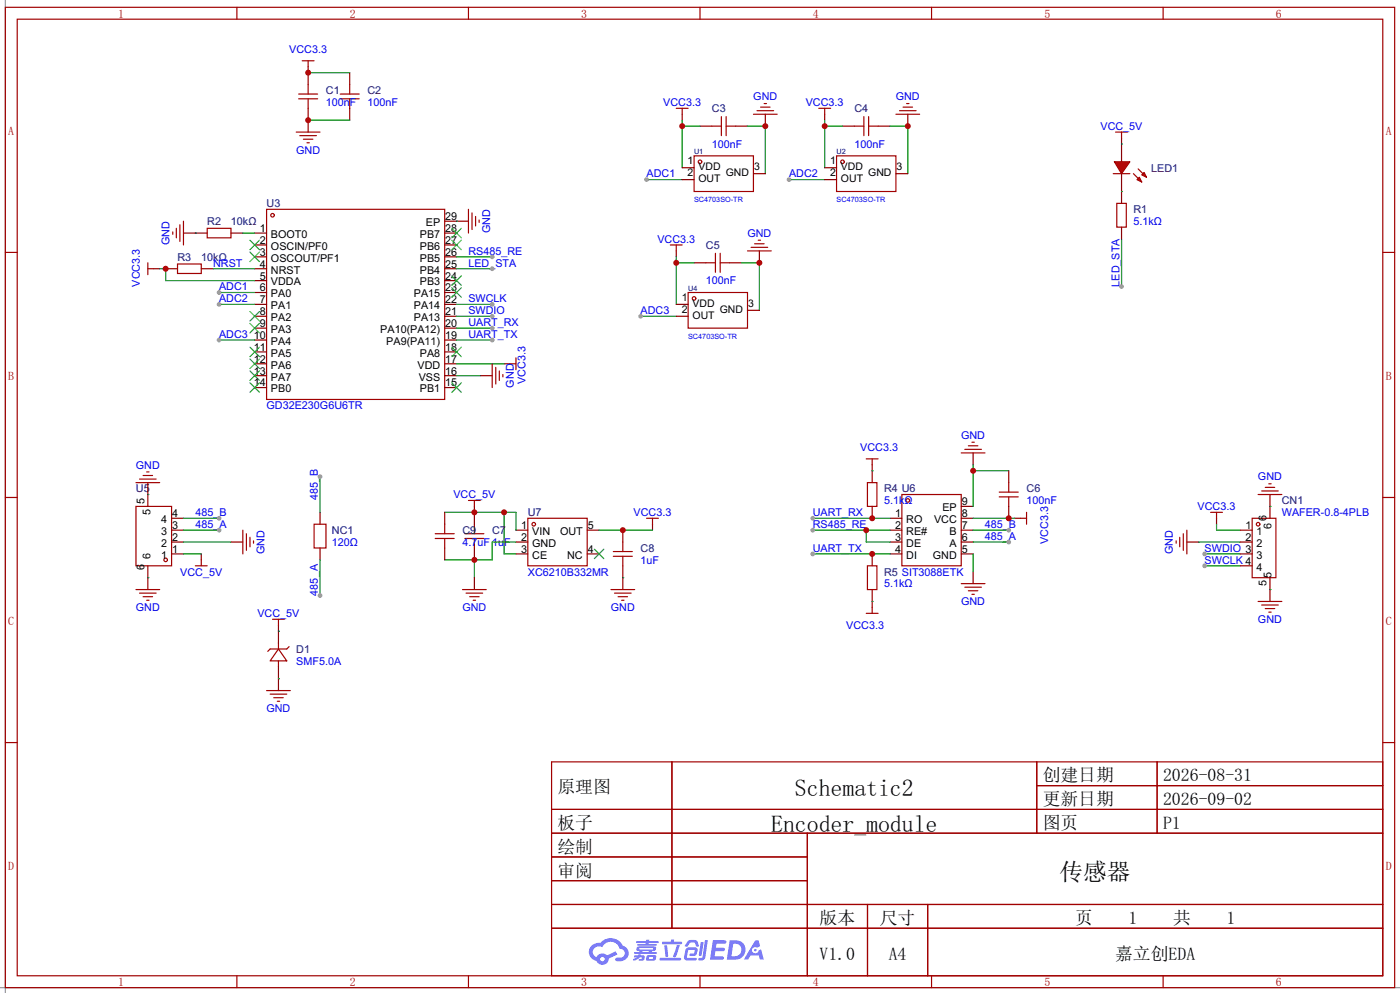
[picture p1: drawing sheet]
<svg xmlns="http://www.w3.org/2000/svg" width="299mm" height="212mm" viewBox="0 0 299 212" stroke-linecap="round" stroke-linejoin="round" font-family="sans-serif">
<path d="M1.1 0v212.3M0 211.1h299.5" fill="none" stroke="#999" stroke-width=".25"/>
<g fill="none" stroke="#a10000" stroke-width=".25">
<path d="M1.1 1.6h297.2v209.5h-297.2zM3.7 4.1h292.1v204.5h-292.1zM50.7 1.6v2.5M100.2 1.6v2.5M149.7 1.6v2.5M199.3 1.6v2.5M248.8 1.6v2.5M1.1 54h2.6M295.8 54h2.5M1.1 106.3h2.6M295.8 106.3h2.5M1.1 158.7h2.6"/>
<path d="M295.8 158.7h2.5M118 162.9h177.8v45.7h-177.8zM118 173h177.8M118 178.1h177.8M143.7 162.9v35.5M172.7 178.1v30.5M221.8 162.9v15.2M221.8 167.9h74M247.5 162.9v15.2M118 183.2h54.7M118 193.3h177.8M118 188.3h54.7"/>
<path d="M118 198.4h177.8M185.6 193.3v15.3M198.4 193.3v15.3M50.7 208.6v2.5M100.2 208.6v2.5M149.7 208.6v2.5M199.3 208.6v2.5M248.8 208.6v2.5"/>
</g>
<g fill="#5487ff">
<path d="M152.5 201h2.2a.49 .49 0 0 1 .7 .4 .49 .49 0 0 1-.7 .3h-1.4l-.2 .9h1.6a.37 .37 0 0 1 .4 .4 .37 .37 0 0 1-.4 .3h-1.7l-.2 1.1h1.4a.48 .48 0 0 1 .7 .4l-.4 .3h-2.6z"/>
<path d="M161.5 201h.8l.3 1.3-.6 .3a.72 .72 0 0 0-1.1 .2 .72 .72 0 0 0 .3 1 .72 .72 0 0 0 1-.4l.1-.2 .5-.3 .6 2.2h-.8l-.3-.9h-1.8l-.5 .9h-.9z"/>
<path d="M149.9 201.4h.6l-.4 2.7a.31 .31 0 0 1-.3 .3 .31 .31 0 0 1-.3-.3z"/>
<path d="M150.8 200.9h.6l-.5 3.7a.97 .97 0 0 1-1.5 .5l.1-.3 .6-.1 .2-.1z"/>
<path d="M147.1 201.2l.5-.3 1.3 .1 .3 .4 .3 .8-.6 .1-.3-.8h-.8h-.2l-.6 .8h-.5z"/>
<path d="M146.8 202.8l.6-.3h1.3l.4 .2a1.51 1.51 0 0 1-.4 1.6l-1 .1a.27 .27 0 0 1-.2-.4 .27 .27 0 0 1 .3-.2h.6l.2-.8-1.4 .1-.3 1.6 1.9 .1a.28 .28 0 0 1 .2 .3 .28 .28 0 0 1-.3 .2h-1.9l-.4-.3-.1-.4z"/>
<path d="M141.1 204.7h4.3a.28 .28 0 0 1 .3 .3 .28 .28 0 0 1-.3 .3h-4.2l-.1-.1z"/>
<path d="M144.8 202h.6l-.5 1.6a1.01 1.01 0 0 1-.6 1l-.3-.2z"/>
<path d="M142.1 202.1h.6l.2 2.2-.2 .3-.4-.2z"/>
<path d="M141.7 201.3h1.8l.2-.5h.5l-.1 .5h1.5a.27 .27 0 0 1 .3 .3 .27 .27 0 0 1-.3 .2h-3.8l-.2-.1z"/>
<path d="M135.7 204.2h.8v-.2h.6l-.1 .2h.8l.1 .4-.1 .6-1.1 .2v-.4l.6-.1v-.2l-.4-.1-.5 .5-.8 .3-.2-.4 .8-.4h-.6z"/>
<path d="M136.1 201.2h2.1l.1-.3h.6l-.1 .3h1.9l.2 .2-.2 .2h-1.9l-.1 .2h1.6l.2 .2-.2 .1h-3.9l-.1-.3h1.8v-.2h-1.9z"/>
<path d="M156.1 201l-.6 4.1h1.4a2.14 2.14 0 0 0 2.6-2.1 2.14 2.14 0 0 0-2.7-2zM156.8 201.7a1.41 1.41 0 0 1 1.8 1.4 1.41 1.41 0 0 1-1.9 1.3h-.3z"/>
<path d="M136.3 202.5l-.2 .6 .6 .2 .1 .2h-1.1v.4h4.6l.2-.2-.1-.2h-1l.1-.1a.66 .66 0 0 0 .7-.3 .66 .66 0 0 0 0-.8h-3.5zM136.8 202.7h2.9l-.1 .3h-2.8zM137.4 203.3h1.4l-.1 .2h-1.2z"/>
<path d="M138.4 204.3l-.2 .9a2.27 2.27 0 0 0 1.8 .1l.2-.1a.84 .84 0 0 0 0-1l-1.4-.1zM138.9 204.6l.7-.1 .1 .3-.2 .2h-.7z"/>
<path d="M126.6 202.1a1.91 1.91 0 0 0-.5 2 1.91 1.91 0 0 0 1.5 1.3 1.35 1.35 0 0 0 1.5 .8 1.35 1.35 0 0 0 1.1-1.3l1.9-.9-.4-.6-1.8 .8a1.41 1.41 0 0 0-2.3 .4 1.25 1.25 0 0 1-.6-1.8 1.25 1.25 0 0 1 1.8-.3 2.01 2.01 0 0 1 2-1.2 2.01 2.01 0 0 1 1.8 1.5 .95 .95 0 0 1 1.1 .9 .95 .95 0 0 1-1 1h-.6a.39 .39 0 0 0-.5 .3 .39 .39 0 0 0 .4 .5 1.82 1.82 0 0 0 2.1-.7 1.82 1.82 0 0 0-.1-2.2l-.8-.5a2.86 2.86 0 0 0-4.8-.6l-1.1 .2zM128.4 205a.5 .5 0 0 1 1 0 .5 .5 0 0 1-1 0z"/>
<circle cx="161.6" cy="203.1" r=".27"/>
</g>
<g fill="none" stroke="#870000" stroke-width=".25">
<path d="M65.9 14.3v1.2M145.9 24.4v1.3M176.4 24.4v1.3M239.9 29.5v1.3M32.9 57.4h1.3M144.7 53.6v1.3M107.8 77.8h1.3M186.6 99.4v1.2M43.1 118.4v1.3M101.5 108.2v1.3M110.4 113.3h2.5M110.4 118.4h2.5"/>
<path d="M110.4 115.9h2.5M125.6 113.3h2.5M125.6 118.4h2.5M139.6 112.1v1.2M217 110.8h1.3M260.2 110.8v1.3M59.6 133.6v1.3M186.6 128.6v1.2"/>
</g>
<path d="M127.1 117.4l2.1 2M129.2 117.4l-2.1 2" fill="none" stroke="#3c3" stroke-width=".25"/>
<g fill="none" stroke="#a10000" stroke-width=".25">
<path d="M64.6 13h2.6M65.9 13v1.3M144.7 23.2h2.5M145.9 23.2v1.2M175.1 23.2h2.6M176.4 23.2v1.2M238.6 28.2h2.6M239.9 28.2v1.3M31.6 56.2v2.5M31.6 57.4h1.3M143.4 52.4h2.5M144.7 52.4v1.2"/>
<path d="M109.1 77.8h1.3M110.4 76.5v2.5M185.3 98.1h2.5M186.6 98.1v1.3M43.1 119.7v1.2M100.2 107h2.5M101.5 107v1.2M112.9 110.8h12.7v10.1h-12.7zM138.3 110.8h2.5M139.6 110.8v1.3M218.3 110.8h1.3M219.6 109.5v2.6"/>
<path d="M259 109.5h2.5M260.2 109.5v1.3M41.8 120.9h2.5M58.3 132.4h2.5M59.6 132.4v1.2M185.3 131.1h2.5M186.6 129.8v1.3"/>
<circle cx="114.2" cy="112.1" r=".38"/>
</g>
<path d="M95.1 109.5h15.3v3.8M107.8 109.5v8.9h2.6M128.1 113.3h11.5" fill="none" stroke="#008700" stroke-width=".25"/>
<circle cx="107.8" cy="109.5" r=".63" fill="#c00"/>
<path d="M131.2 118.9h4.1M131.2 117.9h4.1M133.2 115.9v2" fill="none" stroke="#a10000" stroke-width=".25"/>
<path d="M133.2 113.3v2.6M133.2 120.9v2.6" fill="none" stroke="#870000" stroke-width=".25"/>
<circle cx="133.2" cy="113.3" r=".63" fill="#c00"/>
<path d="M99.4 115.1h4.1M99.4 114.1h4.1M101.5 112.1v2M133.2 118.9v2" fill="none" stroke="#a10000" stroke-width=".25"/>
<path d="M101.5 109.5v2.6M101.5 117.1v2.6" fill="none" stroke="#870000" stroke-width=".25"/>
<circle cx="101.5" cy="109.5" r=".63" fill="#c00"/>
<path d="M101.5 115.1v2" fill="none" stroke="#a10000" stroke-width=".25"/>
<path d="M101.5 119.7v3.8M110.4 115.9h-5.1v3.8h-10.2" fill="none" stroke="#008700" stroke-width=".25"/>
<circle cx="101.5" cy="119.7" r=".63" fill="#c00"/>
<g fill="none" stroke="#870000" stroke-width=".25">
<path d="M35.4 57.4h2.6M41.8 49.8h2.5M43.1 57.4h2.5M49.4 49.8h2.5M190.4 110.8h2.5M190.4 113.3h2.5M190.4 115.9h2.5M190.4 118.4h2.5M205.6 110.8h2.6M205.6 113.3h2.6M205.6 115.9h2.6M205.6 118.4h2.6"/>
<path d="M205.6 108.2h2.6M101.5 123.5v2.5M133.2 123.5v2.5"/>
</g>
<g fill="none" stroke="#a10000" stroke-width=".25">
<path d="M38 56.4h5.1v2.1h-5.1zM44.3 48.8h5.1v2h-5.1zM192.9 105.7h12.7v15.2h-12.7zM98.9 126h5.1M99.7 126.8h3.6M100.5 127.5h2M101.2 128.3h.5M130.7 126h5.1M131.4 126.8h3.6M132.2 127.5h2M133 128.3h.5"/>
<circle cx="194.2" cy="107" r=".38"/>
</g>
<path d="M173.9 113.3h16.5M185.3 113.3v2.6h5.1M133.2 123.5h.1" fill="none" stroke="#008700" stroke-width=".25"/>
<circle cx="185.3" cy="113.3" r=".63" fill="#c00"/>
<circle cx="173.9" cy="113.3" r=".51" fill="#999"/>
<path d="M173.9 110.8h16.5" fill="none" stroke="#008700" stroke-width=".25"/>
<circle cx="173.9" cy="110.8" r=".51" fill="#999"/>
<path d="M173.9 118.4h16.5" fill="none" stroke="#008700" stroke-width=".25"/>
<circle cx="173.9" cy="118.4" r=".51" fill="#999"/>
<path d="M208.2 96.8v2.6" fill="none" stroke="#870000" stroke-width=".25"/>
<path d="M205.6 96.8h5.1M206.4 96.1h3.5M207.1 95.3h2.1M207.9 94.5h.5" fill="none" stroke="#a10000" stroke-width=".25"/>
<path d="M208.2 99.4v8.8M208.2 100.6h7.6" fill="none" stroke="#008700" stroke-width=".25"/>
<circle cx="208.2" cy="100.6" r=".63" fill="#c00"/>
<path d="M208.2 113.3h7.6" fill="none" stroke="#008700" stroke-width=".25"/>
<circle cx="215.8" cy="113.3" r=".51" fill="#999"/>
<path d="M208.2 115.9h7.6" fill="none" stroke="#008700" stroke-width=".25"/>
<circle cx="215.8" cy="115.9" r=".51" fill="#999"/>
<path d="M208.2 122.2v2.6" fill="none" stroke="#870000" stroke-width=".25"/>
<path d="M205.6 124.8h5.1M206.4 125.5h3.5M207.1 126.3h2.1M207.9 127h.5" fill="none" stroke="#a10000" stroke-width=".25"/>
<path d="M239.9 51.1v10.2M208.2 118.4v3.8M208.2 110.8h8.8" fill="none" stroke="#008700" stroke-width=".25"/>
<circle cx="239.9" cy="61.3" r=".51" fill="#999"/>
<path d="M186.6 118.4v2.5" fill="none" stroke="#870000" stroke-width=".25"/>
<circle cx="186.6" cy="118.4" r=".63" fill="#c00"/>
<path d="M186.6 100.6v2.6M186.6 108.2v2.6M186.6 126v2.6" fill="none" stroke="#870000" stroke-width=".25"/>
<path d="M185.5 120.9h2.1v5.1h-2.1z" fill="none" stroke="#a10000" stroke-width=".25"/>
<circle cx="186.6" cy="110.8" r=".63" fill="#c00"/>
<path d="M238.9 43.5h2v5.1h-2zM185.5 103.2h2.1v5h-2.1z" fill="none" stroke="#a10000" stroke-width=".25"/>
<path d="M239.9 40.9v2.6M239.9 48.6v2.5" fill="none" stroke="#870000" stroke-width=".25"/>
<path d="M257.7 120.9h7.6" fill="none" stroke="#008700" stroke-width=".25"/>
<circle cx="257.7" cy="120.9" r=".51" fill="#999"/>
<path d="M257.7 118.4h7.6" fill="none" stroke="#008700" stroke-width=".25"/>
<circle cx="257.7" cy="118.4" r=".51" fill="#999"/>
<path d="M31.6 105.7h.1M39.2 115.9h10.2M39.2 118.4h3.9M39.2 110.8h7.7M256.4 115.9h8.9M260.2 112.1v1.2h5.1M31.6 123.5h.1" fill="none" stroke="#008700" stroke-width=".25"/>
<path d="M31.6 103.2v5M36.7 115.9h2.5M36.7 118.4h2.5M36.7 113.3h2.5M36.7 110.8h2.5M49.4 115.9h2.5M253.9 115.9h2.5M271.7 105.7v2.5M31.6 120.9v5.1M271.7 126v2.6" fill="none" stroke="#870000" stroke-width=".25"/>
<g fill="none" stroke="#a10000" stroke-width=".25">
<path d="M29.1 108.2h7.6v12.7h-7.6zM29.1 103.2h5.1M29.8 102.4h3.6M30.6 101.6h2M31.4 100.9h.5M51.9 113.3v5.1M52.7 114.1v3.5M53.5 114.8v2.1M54.2 115.6v.5M251.6 115.6v.5M252.3 114.8v2.1M253.1 114.1v3.5"/>
<path d="M253.9 113.3v5.1M269.1 105.7h5.1M269.9 104.9h3.5M270.6 104.2h2.1M271.4 103.4h.5M29.1 126h5.1M29.8 126.8h3.6M30.6 127.5h2M31.4 128.3h.5M269.1 128.6h5.1M269.9 129.3h3.5M270.6 130.1h2.1"/>
<path d="M271.4 130.8h.5"/>
<circle cx="35.4" cy="119.7" r=".38"/>
</g>
<circle cx="46.9" cy="110.8" r=".51" fill="#999"/>
<path d="M39.2 113.3h7.7" fill="none" stroke="#008700" stroke-width=".25"/>
<circle cx="46.9" cy="113.3" r=".51" fill="#999"/>
<path d="M67.2 112.1h2.5v5h-2.5z" fill="none" stroke="#a10000" stroke-width=".25"/>
<path d="M68.5 109.5v2.6M68.5 117.1v2.6" fill="none" stroke="#870000" stroke-width=".25"/>
<path d="M68.5 101.9v7.6" fill="none" stroke="#008700" stroke-width=".25"/>
<circle cx="68.5" cy="101.9" r=".51" fill="#999"/>
<path d="M68.5 119.7v7.6" fill="none" stroke="#008700" stroke-width=".25"/>
<circle cx="68.5" cy="127.3" r=".51" fill="#999"/>
<path d="M74.8 18.1v2M72.8 20.1h4M72.8 21.1h4M74.8 21.1v2.1M213.7 105.2h4.1M215.8 103.2v2M215.8 106.2v2" fill="none" stroke="#a10000" stroke-width=".25"/>
<path d="M74.8 15.5v2.6M74.8 23.2v2.5M215.8 100.6v2.6M215.8 108.2v2.6" fill="none" stroke="#870000" stroke-width=".25"/>
<circle cx="215.8" cy="110.8" r=".63" fill="#c00"/>
<g fill="none" stroke="#a10000" stroke-width=".25">
<path d="M65.9 18.1v2M63.9 20.1h4M63.9 21.1h4M65.9 21.1v2.1M152.3 27h2M154.3 24.9v4.1M155.3 27h2.1M155.3 24.9v4.1M182.8 27h2M184.8 24.9v4.1M185.8 27h2M185.8 24.9v4.1"/>
<path d="M151 56.2h2M153 54.1v4.1M154.1 56.2h2M154.1 54.1v4.1M213.7 106.2h4.1"/>
</g>
<path d="M65.9 15.5v2.6M65.9 23.2v2.5M149.7 27h2.6M157.4 27h2.5M180.2 27h2.6M187.8 27h2.6M148.5 56.2h2.5M156.1 56.2h2.5" fill="none" stroke="#870000" stroke-width=".25"/>
<path d="M144.7 54.9v10.2M144.7 56.2h3.8" fill="none" stroke="#008700" stroke-width=".25"/>
<circle cx="144.7" cy="56.2" r=".63" fill="#c00"/>
<path d="M145.9 25.7v10.2M145.9 27h3.8" fill="none" stroke="#008700" stroke-width=".25"/>
<circle cx="145.9" cy="27" r=".63" fill="#c00"/>
<path d="M176.4 27h3.8M176.4 25.7v10.2" fill="none" stroke="#008700" stroke-width=".25"/>
<circle cx="176.4" cy="27" r=".63" fill="#c00"/>
<path d="M163.7 24.4v2.6M194.2 24.4v2.6M162.4 53.6v2.6" fill="none" stroke="#870000" stroke-width=".25"/>
<path d="M161.2 24.4h5M161.9 23.7h3.6M162.7 22.9h2M163.4 22.1h.6M191.6 24.4h5.1M192.4 23.7h3.6M193.2 22.9h2M193.9 22.1h.5M159.9 53.6h5.1M160.7 52.9h3.5M161.4 52.1h2M162.2 51.3h.5" fill="none" stroke="#a10000" stroke-width=".25"/>
<path d="M159.9 27h3.8v10.1" fill="none" stroke="#008700" stroke-width=".25"/>
<circle cx="163.7" cy="27" r=".63" fill="#c00"/>
<path d="M158.6 56.2h3.8v10.1" fill="none" stroke="#008700" stroke-width=".25"/>
<circle cx="162.4" cy="56.2" r=".63" fill="#c00"/>
<path d="M190.4 27h3.8v10.1" fill="none" stroke="#008700" stroke-width=".25"/>
<circle cx="194.2" cy="27" r=".63" fill="#c00"/>
<g fill="none" stroke="#a10000" stroke-width=".25">
<path d="M267.8 110.8h5.1v12.7h-5.1z"/>
<circle cx="269.1" cy="112.1" r=".38"/>
</g>
<path d="M265.3 113.3h2.5M265.3 115.9h2.5M265.3 118.4h2.5M271.7 108.2v2.6M265.3 120.9h2.5M271.7 123.5v2.5" fill="none" stroke="#870000" stroke-width=".25"/>
<path d="M138.3 38.4h7.6" fill="none" stroke="#008700" stroke-width=".25"/>
<circle cx="138.3" cy="38.4" r=".51" fill="#999"/>
<path d="M137 67.6h7.7" fill="none" stroke="#008700" stroke-width=".25"/>
<circle cx="137" cy="67.6" r=".51" fill="#999"/>
<path d="M168.8 38.4h7.6" fill="none" stroke="#008700" stroke-width=".25"/>
<circle cx="168.8" cy="38.4" r=".51" fill="#999"/>
<path d="M65.9 15.5h8.9M271.7 108.2h.1M271.7 126h.1" fill="none" stroke="#008700" stroke-width=".25"/>
<path d="M65.9 25.7v2.5M59.6 145.1v2.5" fill="none" stroke="#870000" stroke-width=".25"/>
<path d="M63.4 28.2h5.1M64.1 29h3.6M64.9 29.8h2M65.7 30.5h.5M57 147.6h5.1M57.8 148.4h3.5M58.5 149.1h2.1M59.3 149.9h.5" fill="none" stroke="#a10000" stroke-width=".25"/>
<circle cx="65.9" cy="15.5" r=".63" fill="#c00"/>
<path d="M65.9 25.7h8.9" fill="none" stroke="#008700" stroke-width=".25"/>
<circle cx="65.9" cy="25.7" r=".63" fill="#c00"/>
<g fill="none" stroke="#a10000" stroke-width=".25">
<path d="M148.5 33.3h12.7v7.6h-12.7zM178.9 33.3h12.7v7.6h-12.7zM57 44.7h38.1v40.7h-38.1zM147.2 62.5h12.7v7.6h-12.7zM59.6 138.7l1.7 2.6h-3.5zM59.6 137.5v1.2M61.8 138.2l-.5 .5h-3.5l-.5 .5M59.6 141.3v1.2"/>
<circle cx="149.7" cy="34.6" r=".38"/>
<circle cx="180.2" cy="34.6" r=".38"/>
<circle cx="58.3" cy="46" r=".38"/>
<circle cx="148.5" cy="63.8" r=".38"/>
</g>
<g fill="none" stroke="#870000" stroke-width=".25">
<path d="M145.9 35.9h2.6M145.9 38.4h2.6M161.2 37.1h2.5M176.4 35.9h2.5M176.4 38.4h2.5M191.6 37.1h2.6M54.5 49.8h2.5M54.5 52.4h2.5M54.5 54.9h2.5M54.5 57.4h2.5M54.5 60h2.5M95.1 49.8h2.6"/>
<path d="M95.1 52.4h2.6M95.1 54.9h2.6M95.1 57.4h2.6M95.1 60h2.6M95.1 47.3h2.6M54.5 62.5h2.5M54.5 65.1h2.5M54.5 67.6h2.5M54.5 70.1h2.5M54.5 72.7h2.5M54.5 75.2h2.5M54.5 77.8h2.5"/>
<path d="M95.1 62.5h2.6M95.1 65.1h2.6M95.1 67.6h2.6M95.1 70.1h2.6M95.1 72.7h2.6M95.1 75.2h2.6M95.1 77.8h2.6M144.7 65.1h2.5M144.7 67.6h2.5M159.9 66.3h2.5M54.5 80.3h2.5M54.5 82.8h2.5"/>
<path d="M95.1 80.3h2.6M95.1 82.8h2.6M59.6 134.9v2.6M59.6 142.5v2.6"/>
</g>
<g fill="none" stroke="#3c3" stroke-width=".25">
<path d="M53.5 51.3l2 2.1M53.5 53.9l2 2M55.5 51.3l-2 2.1M55.5 53.9l-2 2M96.6 59l2.1 2M96.6 51.3l2.1 2.1M96.6 48.8l2.1 2M98.7 59l-2.1 2M98.7 51.3l-2.1 2.1M98.7 48.8l-2.1 2M53.5 66.6l2 2M53.5 69.1l2 2.1"/>
<path d="M53.5 74.2l2 2M53.5 76.7l2 2.1M53.5 79.3l2 2M55.5 66.6l-2 2M55.5 69.1l-2 2.1M55.5 74.2l-2 2M55.5 76.7l-2 2.1M55.5 79.3l-2 2M96.6 74.2l2.1 2M96.6 61.5l2.1 2M98.7 74.2l-2.1 2M98.7 61.5l-2.1 2"/>
<path d="M53.5 81.8l2 2.1M55.5 81.8l-2 2.1M96.6 81.8l2.1 2.1M98.7 81.8l-2.1 2.1"/>
</g>
<path d="M46.9 62.5h7.6M59.6 134.9h.1M59.6 145.1h.1" fill="none" stroke="#008700" stroke-width=".25"/>
<circle cx="46.9" cy="62.5" r=".51" fill="#999"/>
<path d="M46.9 65.1h7.6" fill="none" stroke="#008700" stroke-width=".25"/>
<circle cx="46.9" cy="65.1" r=".51" fill="#999"/>
<path d="M46.9 72.7h7.6" fill="none" stroke="#008700" stroke-width=".25"/>
<circle cx="46.9" cy="72.7" r=".51" fill="#999"/>
<path d="M97.7 72.7h7.6" fill="none" stroke="#008700" stroke-width=".25"/>
<circle cx="105.3" cy="72.7" r=".51" fill="#999"/>
<path d="M97.7 70.1h7.6" fill="none" stroke="#008700" stroke-width=".25"/>
<circle cx="105.3" cy="70.1" r=".51" fill="#999"/>
<path d="M97.7 54.9h7.6" fill="none" stroke="#008700" stroke-width=".25"/>
<circle cx="105.3" cy="54.9" r=".51" fill="#999"/>
<path d="M97.7 57.4h7.6" fill="none" stroke="#008700" stroke-width=".25"/>
<circle cx="105.3" cy="57.4" r=".51" fill="#999"/>
<path d="M97.7 67.6h7.6" fill="none" stroke="#008700" stroke-width=".25"/>
<circle cx="105.3" cy="67.6" r=".51" fill="#999"/>
<path d="M97.7 65.1h7.6" fill="none" stroke="#008700" stroke-width=".25"/>
<circle cx="105.3" cy="65.1" r=".51" fill="#999"/>
<path d="M34.2 57.4h1.2v2.6h19.1M41.8 49.8h.1M45.6 57.4h8.9M51.9 49.8h2.6" fill="none" stroke="#008700" stroke-width=".25"/>
<path d="M39.2 49.8h2.6" fill="none" stroke="#870000" stroke-width=".25"/>
<path d="M37 49.6v.5M37.7 48.8v2M38.5 48v3.6M39.2 47.3v5.1" fill="none" stroke="#a10000" stroke-width=".25"/>
<circle cx="35.4" cy="57.4" r=".63" fill="#c00"/>
<path d="M97.7 47.3h.1M97.7 77.8h10.1M97.7 80.3h5M186.6 100.6h.1M186.6 128.6h.1" fill="none" stroke="#008700" stroke-width=".25"/>
<path d="M239.9 30.8v3.8M239.9 37.1v3.8M97.7 47.3h2.5M102.7 80.3h2.6" fill="none" stroke="#870000" stroke-width=".25"/>
<path d="M238.1 37.1h3.6M100.2 44.7v5.1M101 45.5v3.6M101.7 46.3v2M102.5 47v.5M105.3 77.8v5M106 78.5v3.6M106.8 79.3v2M107.6 80v.6" fill="none" stroke="#a10000" stroke-width=".25"/>
<g fill="#f00" stroke="#a10000" stroke-width=".25">
<path d="M238.4 34.6h3.3l-1.8 2.5z"/>
<path d="M244.7 36.9l.5 1-1-.5z"/>
<path d="M243.2 38.4l.5-.5 .5 1z"/>
</g>
<path d="M242.4 37.1l1.1 1M243.5 36.1l1 1M93.1 115.1h4.1M93.1 114.1h4.1M95.1 112.1v2M95.1 115.1v2" fill="none" stroke="#a10000" stroke-width=".25"/>
<path d="M239.9 30.8h.1M239.9 40.9h.1" fill="none" stroke="#008700" stroke-width=".25"/>
<path d="M95.1 109.5v2.6M95.1 117.1v2.6" fill="none" stroke="#870000" stroke-width=".25"/>
<g font-size="5.1">
<text x="170" y="170.2">Schematic2</text>
<text x="165" y="177.8">Encoder_module</text>
<text x="226.6" y="188">传感器</text>
</g>
<g font-size="3.8">
<text x="223" y="167">创建日期</text>
<text x="248.8" y="167">2026-08-31</text>
<text x="119.3" y="169.6">原理图</text>
<text x="223" y="172.1">更新日期</text>
<text x="248.8" y="172.1">2026-09-02</text>
<text x="119.3" y="177.2">板子</text>
<text x="223" y="177.2">图页</text>
<text x="248.8" y="177.2">P1</text>
<text x="119.3" y="182.3">绘制</text>
<text x="119.3" y="187.4">审阅</text>
<text x="175.3" y="197.5">版本</text>
<text x="188.2" y="197.5">尺寸</text>
<text x="230" y="197.5">页</text>
<text x="241.4" y="197.5">1</text>
<text x="250.9" y="197.5">共</text>
<text x="262.4" y="197.5">1</text>
<text x="175.3" y="205.1">V1.0</text>
<text x="190.1" y="205.1">A4</text>
<text x="238.5" y="205.1">嘉立创EDA</text>
</g>
<g font-size="2.5" fill="#a00000">
<text x="25.3" y="3.8">1</text>
<text x="74.8" y="3.8">2</text>
<text x="124.3" y="3.8">3</text>
<text x="173.9" y="3.8">4</text>
<text x="223.4" y="3.8">5</text>
<text x="272.9" y="3.8">6</text>
<text x="1.8" y="28.8">A</text>
<text x="296.4" y="28.8">A</text>
<text x="1.8" y="81.2">B</text>
<text x="296.4" y="81.2">B</text>
<text x="1.8" y="133.5">C</text>
<text x="296.4" y="133.5">C</text>
<text x="1.8" y="185.9">D</text>
<text x="296.4" y="185.9">D</text>
<text x="25.3" y="210.9">1</text>
<text x="74.8" y="210.9">2</text>
<text x="124.3" y="210.9">3</text>
<text x="173.9" y="210.9">4</text>
<text x="223.4" y="210.9">5</text>
<text x="272.9" y="210.9">6</text>
</g>
<g font-size="2.3" fill="#00f">
<text x="61.9" y="11.3">VCC3.3</text>
<text x="69.7" y="22.7">100nF</text>
<text x="78.6" y="22.7">100nF</text>
<text x="141.9" y="22.7">VCC3.3</text>
<text x="161.1" y="21.4">GND</text>
<text x="172.4" y="22.7">VCC3.3</text>
<text x="191.6" y="21.4">GND</text>
<text x="235.4" y="27.8">VCC_5V</text>
<text x="63.3" y="32.9">GND</text>
<text x="152.3" y="31.6">100nF</text>
<text x="182.8" y="31.6">100nF</text>
<text x="138.3" y="37.9">ADC1</text>
<text x="168.8" y="37.9">ADC2</text>
<text x="36.2" y="52.4" transform="rotate(-90 36.2 52.4)">GND</text>
<text x="104.8" y="49.8" transform="rotate(-90 104.8 49.8)">GND</text>
<text x="140.6" y="51.9">VCC3.3</text>
<text x="159.9" y="50.6">GND</text>
<text x="242.4" y="48.1">5.1kΩ</text>
<text x="45.6" y="57">NRST</text>
<text x="100.2" y="54.4">RS485_RE</text>
<text x="100.2" y="57">LED_STA</text>
<text x="29.9" y="61.3" transform="rotate(-90 29.9 61.3)">VCC3.3</text>
<text x="46.9" y="62.1">ADC1</text>
<text x="46.9" y="64.6">ADC2</text>
<text x="100.2" y="64.6">SWCLK</text>
<text x="151" y="60.8">100nF</text>
<text x="239.4" y="61.3" transform="rotate(-90 239.4 61.3)">LED_STA</text>
<text x="100.2" y="69.7">UART_RX</text>
<text x="100.2" y="67.1">SWDIO</text>
<text x="137" y="67.1">ADC3</text>
<text x="46.9" y="72.2">ADC3</text>
<text x="100.2" y="72.2">UART_TX</text>
<text x="109.9" y="82.9" transform="rotate(-90 109.9 82.9)">GND</text>
<text x="112.4" y="82" transform="rotate(-90 112.4 82)">VCC3.3</text>
<text x="57" y="87.5">GD32E230G6U6TR</text>
<text x="205.6" y="93.8">GND</text>
<text x="29.1" y="100.2">GND</text>
<text x="184" y="96.4">VCC3.3</text>
<text x="68" y="107" transform="rotate(-90 68 107)">485_B</text>
<text x="97" y="106.5">VCC_5V</text>
<text x="189.1" y="107.8">5.1kΩ</text>
<text x="219.6" y="107.8">100nF</text>
<text x="269.1" y="102.7">GND</text>
<text x="41.8" y="110.3">485_B</text>
<text x="41.8" y="112.9">485_A</text>
<text x="135.5" y="110.3">VCC3.3</text>
<text x="173.9" y="112.9">RS485_RE</text>
<text x="173.9" y="110.3">UART_RX</text>
<text x="210.7" y="112.9">485_B</text>
<text x="256.2" y="109.1">VCC3.3</text>
<text x="274.2" y="110.3">WAFER-0.8-4PLB</text>
<text x="56.6" y="118.4" transform="rotate(-90 56.6 118.4)">GND</text>
<text x="71" y="116.7">120Ω</text>
<text x="98.9" y="116.7">4.7uF</text>
<text x="105.3" y="116.7">1uF</text>
<text x="173.9" y="117.9">UART_TX</text>
<text x="210.7" y="115.4">485_A</text>
<text x="224.2" y="116.3" transform="rotate(-90 224.2 116.3)">VCC3.3</text>
<text x="250.9" y="118.4" transform="rotate(-90 250.9 118.4)">GND</text>
<text x="257.7" y="117.9">SWDIO 3</text>
<text x="38.6" y="123">VCC_5V</text>
<text x="112.9" y="123">XC6210B332MR</text>
<text x="137" y="120.5">1uF</text>
<text x="189.1" y="125.6">5.1kΩ</text>
<text x="257.7" y="120.5">SWCLK 4</text>
<text x="29.1" y="130.6">GND</text>
<text x="55.1" y="131.9">VCC_5V</text>
<text x="68" y="127.3" transform="rotate(-90 68 127.3)">485_A</text>
<text x="98.9" y="130.6">GND</text>
<text x="130.7" y="130.6">GND</text>
<text x="205.6" y="129.4">GND</text>
<text x="181" y="134.5">VCC3.3</text>
<text x="269.1" y="133.2">GND</text>
<text x="63.4" y="142.1">SMF5.0A</text>
<text x="57" y="152.2">GND</text>
</g>
<g font-size="2.3" fill="#000080">
<text x="69.7" y="20.2">C1</text>
<text x="78.6" y="20.2">C2</text>
<text x="152.3" y="24">C3</text>
<text x="182.8" y="24">C4</text>
<text x="246.3" y="36.7">LED1</text>
<text x="57" y="44.3">U3</text>
<text x="242.4" y="45.6">R1</text>
<text x="44.3" y="48.1">R2</text>
<text x="49.4" y="48.1">10kΩ</text>
<text x="151" y="53.2">C5</text>
<text x="38" y="55.7">R3</text>
<text x="43.1" y="55.7">10kΩ</text>
<text x="29.1" y="105.2">U5</text>
<text x="189.1" y="105.2">R4 U6</text>
<text x="219.6" y="105.2">C6</text>
<text x="274.2" y="107.8">CN1</text>
<text x="112.9" y="110.3">U7</text>
<text x="71" y="114.1">NC1</text>
<text x="98.9" y="114.1">C9</text>
<text x="105.3" y="114.1">C7</text>
<text x="137" y="117.9">C8</text>
<text x="189.1" y="123">R5 SIT3088ETK</text>
<text x="63.4" y="139.5">D1</text>
</g>
<g font-size="2.3">
<text x="95.2" y="47.1">29</text>
<text x="55.6" y="49.6">1</text>
<text x="55.6" y="52.1">2</text>
<text x="58" y="50.9">BOOT0</text>
<text x="58" y="53.4">OSCIN/PF0</text>
<text x="89.8" y="53.4">PB6</text>
<text x="89.8" y="50.9">PB7</text>
<text x="91.1" y="48.3">EP</text>
<text x="95.2" y="52.1">27</text>
<text x="95.2" y="49.6">28</text>
<text x="55.6" y="54.7">3</text>
<text x="55.6" y="57.2">4</text>
<text x="55.6" y="59.8">5</text>
<text x="58" y="55.9">OSCOUT/PF1</text>
<text x="58" y="58.5">NRST</text>
<text x="89.8" y="58.5">PB4</text>
<text x="89.8" y="55.9">PB5</text>
<text x="95.2" y="59.8">24</text>
<text x="95.2" y="57.2">25</text>
<text x="95.2" y="54.7">26</text>
<text x="55.6" y="62.3">6</text>
<text x="55.6" y="64.8">7</text>
<text x="58" y="61">VDDA</text>
<text x="58" y="63.6">PA0</text>
<text x="88.5" y="63.6">PA15</text>
<text x="89.8" y="61">PB3</text>
<text x="95.2" y="64.8">22</text>
<text x="95.2" y="62.3">23</text>
<text x="55.6" y="67.4">8</text>
<text x="55.6" y="69.9">9</text>
<text x="58" y="66.1">PA1</text>
<text x="58" y="68.6">PA2</text>
<text x="58" y="71.2">PA3</text>
<text x="81.3" y="71.2">PA10(PA12)</text>
<text x="88.5" y="68.6">PA13</text>
<text x="88.5" y="66.1">PA14</text>
<text x="95.2" y="69.9">20</text>
<text x="95.2" y="67.4">21</text>
<text x="54.3" y="72.5">10</text>
<text x="54.3" y="75">11</text>
<text x="54.3" y="77.5">12</text>
<text x="58" y="73.7">PA4</text>
<text x="58" y="76.3">PA5</text>
<text x="82.6" y="73.7">PA9(PA11)</text>
<text x="89.8" y="76.3">PA8</text>
<text x="95.2" y="77.5">17</text>
<text x="95.2" y="75">18</text>
<text x="95.2" y="72.5">19</text>
<text x="54.3" y="80.1">13</text>
<text x="54.3" y="82.6">14</text>
<text x="58" y="78.8">PA6</text>
<text x="58" y="81.3">PA7</text>
<text x="58" y="83.9">PB0</text>
<text x="89.3" y="78.8">VDD</text>
<text x="89.6" y="81.3">VSS</text>
<text x="89.8" y="83.9">PB1</text>
<text x="95.2" y="82.6">15</text>
<text x="95.2" y="80.1">16</text>
<text x="30.9" y="107.6" transform="rotate(-90 30.9 107.6)">5</text>
<text x="32.2" y="110" transform="rotate(-90 32.2 110)">5</text>
<text x="34.5" y="111.8">4</text>
<text x="36.8" y="113.1">3</text>
<text x="36.8" y="110.6">4</text>
<text x="111.5" y="113.1">1</text>
<text x="125.7" y="113.1">5</text>
<text x="191.5" y="110.6">1</text>
<text x="191.5" y="113.1">2</text>
<text x="193.9" y="111.8">RO</text>
<text x="199.8" y="111.8">VCC</text>
<text x="201.6" y="109.3">EP</text>
<text x="205.7" y="113.1">7</text>
<text x="205.7" y="110.6">8</text>
<text x="205.7" y="108">9</text>
<text x="266.4" y="113.1">1</text>
<text x="270.9" y="111.3" transform="rotate(-90 270.9 111.3)">6</text>
<text x="272" y="113.1" transform="rotate(-90 272 113.1)">6</text>
<text x="32.2" y="119.5" transform="rotate(-90 32.2 119.5)">6</text>
<text x="34.5" y="119.4">1</text>
<text x="34.5" y="116.9">2</text>
<text x="34.5" y="114.4">3</text>
<text x="36.8" y="118.2">1</text>
<text x="36.8" y="115.6">2</text>
<text x="111.5" y="118.2">3</text>
<text x="111.5" y="115.6">2</text>
<text x="113.8" y="119.4">CE</text>
<text x="113.8" y="116.9">GND</text>
<text x="113.8" y="114.4">VIN</text>
<text x="119.8" y="114.4">OUT</text>
<text x="121.3" y="119.4">NC</text>
<text x="125.7" y="118.2">4</text>
<text x="191.5" y="115.6">3</text>
<text x="191.5" y="118.2">4</text>
<text x="193.9" y="114.4">RE#</text>
<text x="193.9" y="116.9">DE</text>
<text x="193.9" y="119.4">DI</text>
<text x="199.5" y="119.4">GND</text>
<text x="203.1" y="116.9">A</text>
<text x="203.1" y="114.4">B</text>
<text x="205.7" y="118.2">5</text>
<text x="205.7" y="115.6">6</text>
<text x="266.4" y="115.6">2</text>
<text x="268.8" y="114.4">1</text>
<text x="268.8" y="116.9">2</text>
<text x="268.8" y="119.4">3</text>
<text x="30.9" y="121.9" transform="rotate(-90 30.9 121.9)">6</text>
<text x="268.8" y="122">4</text>
<text x="270.9" y="125.3" transform="rotate(-90 270.9 125.3)">5</text>
<text x="272" y="123.5" transform="rotate(-90 272 123.5)">5</text>
</g>
<g font-size="2.2">
<text x="147.1" y="35.2">1</text>
<text x="177.6" y="35.2">1</text>
<text x="147.1" y="37.7">2</text>
<text x="149.4" y="36.4">VDD</text>
<text x="149.4" y="39">OUT</text>
<text x="155.2" y="37.7">GND</text>
<text x="161.3" y="36.4">3</text>
<text x="177.6" y="37.7">2</text>
<text x="179.9" y="36.4">VDD</text>
<text x="179.9" y="39">OUT</text>
<text x="185.7" y="37.7">GND</text>
<text x="191.8" y="36.4">3</text>
<text x="145.8" y="64.4">1</text>
<text x="148.1" y="65.6">VDD</text>
<text x="160" y="65.6">3</text>
<text x="145.8" y="66.9">2</text>
<text x="148.1" y="68.2">OUT</text>
<text x="154" y="66.9">GND</text>
</g>
<g font-size="1.6" fill="#000080">
<text x="148.5" y="33">U1</text>
<text x="178.9" y="33">U2</text>
<text x="147.2" y="62.2">U4</text>
</g>
<g font-size="1.6" fill="#00f">
<text x="148.5" y="43.2">SC4703SO-TR</text>
<text x="178.9" y="43.2">SC4703SO-TR</text>
<text x="147.2" y="72.4">SC4703SO-TR</text>
</g>
</svg>
